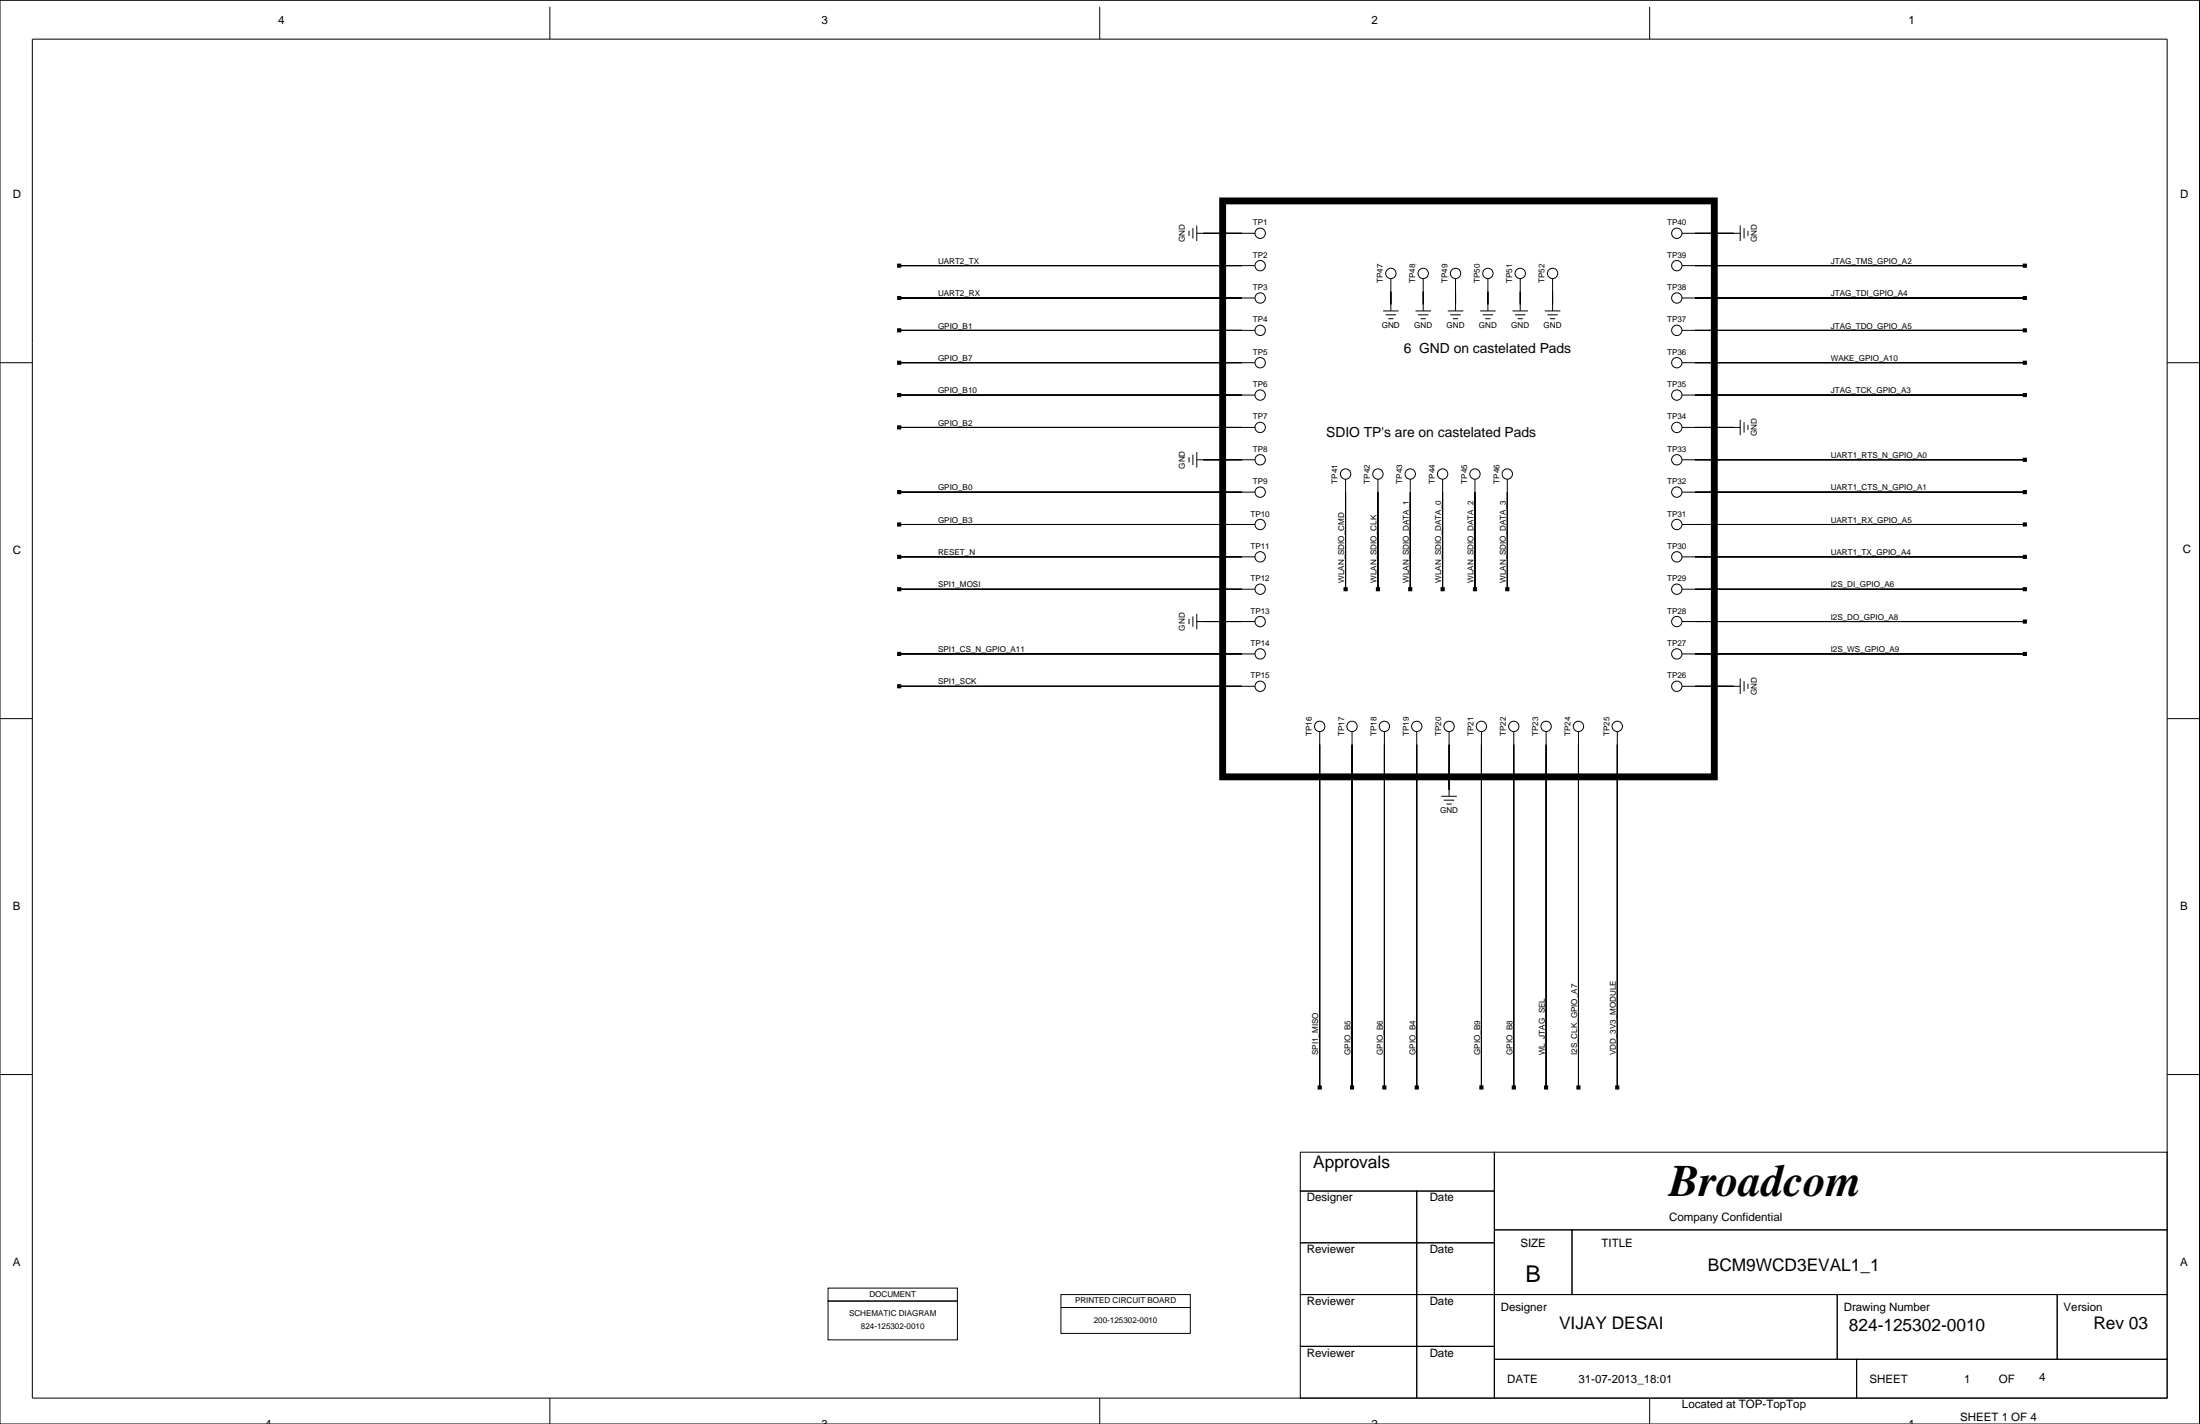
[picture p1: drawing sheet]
<svg xmlns="http://www.w3.org/2000/svg" width="432mm" height="279mm" viewBox="0 0 432 279" stroke-linecap="round" stroke-linejoin="round" font-family="sans-serif">
<g fill="none" stroke="#000" stroke-width=".2">
<path d="M0 .1h431.7v279.3h-431.7zM6.3 7.7h419.1v266.6h-419.1zM107.9 1.3v6.4M215.9 1.3v6.4M323.8 1.3v6.4M176.5 52.1h69.8M176.5 58.5h69.8M233.4 45.3v1M234.1 44.8v2M234.9 45.8h11.4M234.9 44.2v3.1M273 54.7v6.3"/>
<path d="M279.3 54.7v6.3M285.7 54.7v6.3M292 54.7v6.3M298.4 54.7v6.3M304.7 54.7v6.3M330.1 52.1h67.3M330.1 45.8h11.5M330.1 58.5h67.3M341.6 44.2v3.1M342.3 44.8v2M343.1 45.3v1M0 71.2h6.3"/>
<path d="M176.5 71.2h69.8M176.5 77.5h69.8M176.5 64.8h69.8M271.5 61h3M272 61.8h2M272.5 62.5h1M277.8 61h3.1M278.3 61.8h2.1M278.8 62.5h1M284.2 61h3M284.7 61.8h2M285.2 62.5h1"/>
<path d="M290.5 61h3.1M291 61.8h2M291.5 62.5h1M296.9 61h3M297.4 61.8h2M297.9 62.5h1M303.2 61h3.1M303.7 61.8h2M304.2 62.5h1M330.1 71.2h67.3M330.1 77.5h67.3M330.1 64.8h67.3"/>
<path d="M425.4 71.2h6.3M176.5 96.6h69.8M176.5 83.9h69.8M233.4 89.7v1M234.1 89.2v2M234.9 90.2h11.4M234.9 88.7v3M264.1 94v21.6M270.4 94v21.6M276.8 94v21.6M283.1 94v21.6M289.5 94v21.6"/>
<path d="M295.8 94v21.6M330.1 96.6h67.3M330.1 90.2h67.3M330.1 83.9h11.5M341.6 82.3v3.1M342.3 82.8v2.1M343.1 83.4v1M176.5 115.6h69.8M176.5 109.3h69.8M176.5 102.9h69.8M330.1 115.6h67.3M330.1 109.3h67.3"/>
<path d="M330.1 102.9h67.3M176.5 134.7h69.8M176.5 128.3h69.8M233.4 121.4v1.1M234.1 120.9v2.1M234.9 122h11.4M234.9 120.4v3.1M330.1 134.7h11.5M330.1 128.3h67.3M330.1 122h67.3M341.6 133.1v3.1M342.3 133.6v2.1"/>
<path d="M343.1 134.1v1.1M0 141h6.3M259 143.5v69.9M265.4 143.5v69.9M271.7 143.5v69.9M278.1 143.5v69.9M282.9 156.2h3M283.4 157h2M283.9 157.8h1M284.4 143.5v12.7M290.8 143.5v69.9M297.1 143.5v69.9"/>
<path d="M303.5 143.5v69.9M309.8 143.5v69.9M317.4 143.5v69.9M425.4 141h6.3M0 210.8h6.3M425.4 210.8h6.3M255.2 226.1h38.1v7.6h-38.1zM255.2 233.7h22.9v10.1h-22.9zM278.1 233.7h15.2v10.1h-15.2zM293.3 226.1h132.1v15.2h-132.1zM162.5 252.7h25.4v2.6h-25.4zM162.5 255.3h25.4v7.6h-25.4z"/>
<path d="M208.2 256.5h25.4zM208.2 254h25.4v7.6h-25.4zM255.2 243.8h22.9v10.2h-22.9zM255.2 254h22.9v10.2h-22.9zM278.1 243.8h15.2v10.2h-15.2zM278.1 254h15.2v10.2h-15.2zM293.3 241.3h15.2v12.7h-15.2zM293.3 254h67.3v12.7h-67.3zM308.5 241.3h116.9v12.7h-116.9zM360.6 254h43.2v12.7h-43.2zM403.8 254h21.6v12.7h-21.6zM107.9 274.3v5.1"/>
<path d="M215.9 274.3v5.1M255.2 264.2h22.9v10.1h-22.9zM278.1 264.2h15.2v10.1h-15.2zM293.3 266.7h71.1v7.6h-71.1zM323.8 274.3v5.1M364.4 266.7h61v7.6h-61z"/>
<circle cx="247.3" cy="58.5" r="1.02"/>
<circle cx="247.3" cy="52.1" r="1.02"/>
<circle cx="247.3" cy="45.8" r="1.02"/>
<circle cx="273" cy="53.6" r="1.02"/>
<circle cx="279.3" cy="53.6" r="1.02"/>
<circle cx="285.7" cy="53.6" r="1.02"/>
<circle cx="292" cy="53.6" r="1.02"/>
<circle cx="298.4" cy="53.6" r="1.02"/>
<circle cx="304.7" cy="53.6" r="1.02"/>
<circle cx="329.1" cy="58.5" r="1.02"/>
<circle cx="329.1" cy="52.1" r="1.02"/>
<circle cx="329.1" cy="45.8" r="1.02"/>
<circle cx="247.3" cy="64.8" r="1.02"/>
<circle cx="247.3" cy="71.2" r="1.02"/>
<circle cx="247.3" cy="77.5" r="1.02"/>
<circle cx="329.1" cy="64.8" r="1.02"/>
<circle cx="329.1" cy="71.2" r="1.02"/>
<circle cx="329.1" cy="77.5" r="1.02"/>
<circle cx="247.3" cy="83.9" r="1.02"/>
<circle cx="247.3" cy="90.2" r="1.02"/>
<circle cx="247.3" cy="96.6" r="1.02"/>
<circle cx="264.1" cy="93" r="1.02"/>
<circle cx="270.4" cy="93" r="1.02"/>
<circle cx="276.8" cy="93" r="1.02"/>
<circle cx="283.1" cy="93" r="1.02"/>
<circle cx="289.5" cy="93" r="1.02"/>
<circle cx="295.8" cy="93" r="1.02"/>
<circle cx="329.1" cy="83.9" r="1.02"/>
<circle cx="329.1" cy="90.2" r="1.02"/>
<circle cx="329.1" cy="96.6" r="1.02"/>
<circle cx="247.3" cy="115.6" r="1.02"/>
<circle cx="247.3" cy="109.3" r="1.02"/>
<circle cx="247.3" cy="102.9" r="1.02"/>
<circle cx="329.1" cy="115.6" r="1.02"/>
<circle cx="329.1" cy="109.3" r="1.02"/>
<circle cx="329.1" cy="102.9" r="1.02"/>
<circle cx="247.3" cy="128.3" r="1.02"/>
<circle cx="247.3" cy="122" r="1.02"/>
<circle cx="247.3" cy="134.7" r="1.02"/>
<circle cx="329.1" cy="128.3" r="1.02"/>
<circle cx="329.1" cy="122" r="1.02"/>
<circle cx="329.1" cy="134.7" r="1.02"/>
<circle cx="259" cy="142.5" r="1.02"/>
<circle cx="265.4" cy="142.5" r="1.02"/>
<circle cx="271.7" cy="142.5" r="1.02"/>
<circle cx="278.1" cy="142.5" r="1.02"/>
<circle cx="284.4" cy="142.5" r="1.02"/>
<circle cx="290.8" cy="142.5" r="1.02"/>
<circle cx="297.1" cy="142.5" r="1.02"/>
<circle cx="303.5" cy="142.5" r="1.02"/>
<circle cx="309.8" cy="142.5" r="1.02"/>
<circle cx="317.4" cy="142.5" r="1.02"/>
</g>
<g fill="#000" stroke="#000" stroke-width=".2">
<path d="M176.2 51.8h.6v.6h-.6z" fill-rule="evenodd"/>
<path d="M176.2 58.2h.6v.6h-.6z" fill-rule="evenodd"/>
<path d="M236.2 45.8h7.6z" fill-rule="evenodd"/>
<path d="M176.5 52.1h67.3z" fill-rule="evenodd"/>
<path d="M176.5 58.5h67.3z" fill-rule="evenodd"/>
<path d="M273 57.2v2.5z" fill-rule="evenodd"/>
<path d="M279.3 57.2v2.5z" fill-rule="evenodd"/>
<path d="M285.7 57.2v2.5z" fill-rule="evenodd"/>
<path d="M292 57.2v2.5z" fill-rule="evenodd"/>
<path d="M298.4 57.2v2.5z" fill-rule="evenodd"/>
<path d="M304.7 57.2v2.5z" fill-rule="evenodd"/>
<path d="M332.7 45.8h7.6z" fill-rule="evenodd"/>
<path d="M397.1 58.2h.6v.6h-.6z" fill-rule="evenodd"/>
<path d="M397.1 51.8h.6v.6h-.6z" fill-rule="evenodd"/>
<path d="M332.7 58.5h64.7z" fill-rule="evenodd"/>
<path d="M332.7 52.1h64.7z" fill-rule="evenodd"/>
<path d="M176.2 70.9h.6v.6h-.6z" fill-rule="evenodd"/>
<path d="M176.2 77.2h.6v.6h-.6z" fill-rule="evenodd"/>
<path d="M176.2 64.5h.6v.6h-.6z" fill-rule="evenodd"/>
<path d="M176.5 71.2h67.3z" fill-rule="evenodd"/>
<path d="M176.5 77.5h67.3z" fill-rule="evenodd"/>
<path d="M176.5 64.8h67.3z" fill-rule="evenodd"/>
<path d="M397.1 77.2h.6v.6h-.6z" fill-rule="evenodd"/>
<path d="M397.1 64.5h.6v.6h-.6z" fill-rule="evenodd"/>
<path d="M397.1 70.9h.6v.6h-.6z" fill-rule="evenodd"/>
<path d="M332.7 77.5h64.7z" fill-rule="evenodd"/>
<path d="M332.7 64.8h64.7z" fill-rule="evenodd"/>
<path d="M332.7 71.2h64.7z" fill-rule="evenodd"/>
<path d="M176.2 83.6h.6v.6h-.6z" fill-rule="evenodd"/>
<path d="M176.2 96.3h.6v.6h-.6z" fill-rule="evenodd"/>
<path d="M236.2 90.2h7.6z" fill-rule="evenodd"/>
<path d="M176.5 83.9h67.3z" fill-rule="evenodd"/>
<path d="M176.5 96.6h67.3z" fill-rule="evenodd"/>
<path d="M264.1 96.6v19z" fill-rule="evenodd"/>
<path d="M270.4 96.6v19z" fill-rule="evenodd"/>
<path d="M276.8 96.6v19z" fill-rule="evenodd"/>
<path d="M283.1 96.6v19z" fill-rule="evenodd"/>
<path d="M289.5 96.6v19z" fill-rule="evenodd"/>
<path d="M295.8 96.6v19z" fill-rule="evenodd"/>
<path d="M332.7 83.9h7.6z" fill-rule="evenodd"/>
<path d="M397.1 96.3h.6v.6h-.6z" fill-rule="evenodd"/>
<path d="M397.1 89.9h.6v.6h-.6z" fill-rule="evenodd"/>
<path d="M332.7 96.6h64.7z" fill-rule="evenodd"/>
<path d="M332.7 90.2h64.7z" fill-rule="evenodd"/>
<path d="M176.2 109h.6v.6h-.6z" fill-rule="evenodd"/>
<path d="M176.2 102.6h.6v.6h-.6z" fill-rule="evenodd"/>
<path d="M176.2 115.3h.6v.6h-.6z" fill-rule="evenodd"/>
<path d="M176.5 109.3h67.3z" fill-rule="evenodd"/>
<path d="M176.5 102.9h67.3z" fill-rule="evenodd"/>
<path d="M176.5 115.6h67.3z" fill-rule="evenodd"/>
<path d="M263.8 115.3h.6v.6h-.6z" fill-rule="evenodd"/>
<path d="M270.1 115.3h.7v.6h-.7z" fill-rule="evenodd"/>
<path d="M276.5 115.3h.6v.6h-.6z" fill-rule="evenodd"/>
<path d="M282.8 115.3h.7v.6h-.7z" fill-rule="evenodd"/>
<path d="M289.2 115.3h.6v.6h-.6z" fill-rule="evenodd"/>
<path d="M295.5 115.3h.6v.6h-.6z" fill-rule="evenodd"/>
<path d="M397.1 102.6h.6v.6h-.6z" fill-rule="evenodd"/>
<path d="M397.1 109h.6v.6h-.6z" fill-rule="evenodd"/>
<path d="M397.1 115.3h.6v.6h-.6z" fill-rule="evenodd"/>
<path d="M332.7 102.9h64.7z" fill-rule="evenodd"/>
<path d="M332.7 109.3h64.7z" fill-rule="evenodd"/>
<path d="M332.7 115.6h64.7z" fill-rule="evenodd"/>
<path d="M176.2 128h.6v.6h-.6z" fill-rule="evenodd"/>
<path d="M176.2 134.3h.6v.7h-.6z" fill-rule="evenodd"/>
<path d="M236.2 122h7.6z" fill-rule="evenodd"/>
<path d="M176.5 128.3h67.3z" fill-rule="evenodd"/>
<path d="M176.5 134.7h67.3z" fill-rule="evenodd"/>
<path d="M332.7 134.7h7.6z" fill-rule="evenodd"/>
<path d="M397.1 121.7h.6v.6h-.6z" fill-rule="evenodd"/>
<path d="M397.1 128h.6v.6h-.6z" fill-rule="evenodd"/>
<path d="M332.7 122h64.7z" fill-rule="evenodd"/>
<path d="M332.7 128.3h64.7z" fill-rule="evenodd"/>
<path d="M259 146.1v67.3z" fill-rule="evenodd"/>
<path d="M265.4 146.1v67.3z" fill-rule="evenodd"/>
<path d="M271.7 146.1v67.3z" fill-rule="evenodd"/>
<path d="M278.1 146.1v67.3z" fill-rule="evenodd"/>
<path d="M284.4 146.1v8.9z" fill-rule="evenodd"/>
<path d="M290.8 146.1v67.3z" fill-rule="evenodd"/>
<path d="M297.1 146.1v67.3z" fill-rule="evenodd"/>
<path d="M303.5 146.1v67.3z" fill-rule="evenodd"/>
<path d="M309.8 146.1v67.3z" fill-rule="evenodd"/>
<path d="M317.4 146.1v67.3z" fill-rule="evenodd"/>
<path d="M258.7 213.1h.6v.6h-.6z" fill-rule="evenodd"/>
<path d="M265.1 213.1h.6v.6h-.6z" fill-rule="evenodd"/>
<path d="M271.4 213.1h.6v.6h-.6z" fill-rule="evenodd"/>
<path d="M277.8 213.1h.6v.6h-.6z" fill-rule="evenodd"/>
<path d="M290.5 213.1h.6v.6h-.6z" fill-rule="evenodd"/>
<path d="M296.8 213.1h.6v.6h-.6z" fill-rule="evenodd"/>
<path d="M303.2 213.1h.6v.6h-.6z" fill-rule="evenodd"/>
<path d="M309.5 213.1h.6v.6h-.6z" fill-rule="evenodd"/>
<path d="M317.1 213.1h.6v.6h-.6z" fill-rule="evenodd"/>
</g>
<path d="M240 39.4h96.5v113h-96.5z" fill="none" stroke="#000" stroke-width="1.3" stroke-linecap="butt"/>
<text font-size="8.8" x="327.6" y="234.7">Broadcom</text>
<text font-size="4.5" x="299.4" y="251.6">B</text>
<g font-size="3.4">
<text x="257.8" y="229.1">Approvals</text>
<text x="335.2" y="249.4">BCM9WCD3EVAL1_1</text>
<text x="306" y="260.8">VIJAY DESAI</text>
<text x="362.9" y="261.1">824-125302-0010</text>
<text x="410.9" y="260.8">Rev 03</text>
</g>
<g font-size="2.7">
<text x="275.5" y="69.3">6 GND on castelated Pads</text>
<text x="260.3" y="85.8">SDIO TP's are on castelated Pads</text>
</g>
<g font-size="2.3">
<text x="54.6" y="4.6">4</text>
<text x="161.3" y="4.6">3</text>
<text x="269.2" y="4.6">2</text>
<text x="374.6" y="4.6">1</text>
<text x="2.5" y="38.9">D</text>
<text x="427.9" y="38.9">D</text>
<text x="2.5" y="108.7">C</text>
<text x="428.4" y="108.5">C</text>
<text x="2.5" y="178.6">B</text>
<text x="427.9" y="178.6">B</text>
<text x="256.5" y="235.7">Designer</text>
<text x="280.6" y="235.7">Date</text>
<text x="327.6" y="239.5">Company Confidential</text>
<text x="256.5" y="245.9">Reviewer</text>
<text x="280.6" y="245.9">Date</text>
<text x="298.4" y="244.6">SIZE</text>
<text x="314.4" y="244.6">TITLE</text>
<text x="2.5" y="248.4">A</text>
<text x="427.9" y="248.4">A</text>
<text x="256.5" y="256">Reviewer</text>
<text x="280.6" y="256">Date</text>
<text x="294.6" y="257.3">Designer</text>
<text x="361.9" y="257.3">Drawing Number</text>
<text x="405" y="257.3">Version</text>
<text x="256.5" y="266.2">Reviewer</text>
<text x="280.6" y="266.2">Date</text>
<text x="295.8" y="271.3">DATE</text>
<text x="309.8" y="271.3">31-07-2013_18:01</text>
<text x="366.9" y="271.3">SHEET</text>
<text x="385.5" y="271.3">1</text>
<text x="392.3" y="271.3">OF</text>
<text x="400.2" y="271">4</text>
<text x="52.1" y="280.2">4</text>
<text x="161.3" y="280.2">3</text>
<text x="269.2" y="280.2">2</text>
<text x="330.1" y="276.3">Located at TOP-TopTop</text>
<text x="374.6" y="280.2">1</text>
<text x="384.7" y="278.9">SHEET 1 OF 4</text>
</g>
<g font-size="1.6">
<text x="232.6" y="47.5" transform="rotate(-90 232.6 47.5)">GND</text>
<text x="245.9" y="44.2">TP1</text>
<text x="327.2" y="44.2">TP40</text>
<text x="344.8" y="47.5" transform="rotate(-90 344.8 47.5)">GND</text>
<text x="184.1" y="51.8">UART2_TX</text>
<text x="245.9" y="50.6">TP2</text>
<text x="327.2" y="50.6">TP39</text>
<text x="359.3" y="51.8">JTAG_TMS_GPIO_A2</text>
<text x="184.1" y="58.1">UART2_RX</text>
<text x="245.9" y="56.9">TP3</text>
<text x="271.4" y="55.5" transform="rotate(-90 271.4 55.5)">TP47</text>
<text x="277.8" y="55.5" transform="rotate(-90 277.8 55.5)">TP48</text>
<text x="284.1" y="55.5" transform="rotate(-90 284.1 55.5)">TP49</text>
<text x="290.5" y="55.5" transform="rotate(-90 290.5 55.5)">TP50</text>
<text x="296.8" y="55.5" transform="rotate(-90 296.8 55.5)">TP51</text>
<text x="303.2" y="55.5" transform="rotate(-90 303.2 55.5)">TP52</text>
<text x="327.2" y="56.9">TP38</text>
<text x="359.3" y="58.1">JTAG_TDI_GPIO_A4</text>
<text x="184.1" y="64.5">GPIO_B1</text>
<text x="245.9" y="63.3">TP4</text>
<text x="271.2" y="64.3">GND</text>
<text x="277.6" y="64.3">GND</text>
<text x="283.9" y="64.3">GND</text>
<text x="290.3" y="64.3">GND</text>
<text x="296.6" y="64.3">GND</text>
<text x="303" y="64.3">GND</text>
<text x="327.2" y="63.3">TP37</text>
<text x="359.3" y="64.5">JTAG_TDO_GPIO_A5</text>
<text x="184.1" y="70.8">GPIO_B7</text>
<text x="245.9" y="69.6">TP5</text>
<text x="327.2" y="69.6">TP36</text>
<text x="359.3" y="70.8">WAKE_GPIO_A10</text>
<text x="184.1" y="77.2">GPIO_B10</text>
<text x="245.9" y="76">TP6</text>
<text x="327.2" y="76">TP35</text>
<text x="359.3" y="77.2">JTAG_TCK_GPIO_A3</text>
<text x="184.1" y="83.5">GPIO_B2</text>
<text x="245.9" y="82.3">TP7</text>
<text x="327.2" y="82.3">TP34</text>
<text x="245.9" y="88.7">TP8</text>
<text x="327.2" y="88.7">TP33</text>
<text x="344.8" y="85.6" transform="rotate(-90 344.8 85.6)">GND</text>
<text x="359.3" y="89.8">UART1_RTS_N_GPIO_A0</text>
<text x="232.6" y="92" transform="rotate(-90 232.6 92)">GND</text>
<text x="245.9" y="95">TP9</text>
<text x="262.5" y="94.9" transform="rotate(-90 262.5 94.9)">TP41</text>
<text x="268.9" y="94.9" transform="rotate(-90 268.9 94.9)">TP42</text>
<text x="275.2" y="94.9" transform="rotate(-90 275.2 94.9)">TP43</text>
<text x="281.6" y="94.9" transform="rotate(-90 281.6 94.9)">TP44</text>
<text x="287.9" y="94.9" transform="rotate(-90 287.9 94.9)">TP45</text>
<text x="294.3" y="94.9" transform="rotate(-90 294.3 94.9)">TP46</text>
<text x="327.2" y="95">TP32</text>
<text x="184.1" y="96.2">GPIO_B0</text>
<text x="245.5" y="101.4">TP10</text>
<text x="327.2" y="101.4">TP31</text>
<text x="359.3" y="96.2">UART1_CTS_N_GPIO_A1</text>
<text x="184.1" y="102.5">GPIO_B3</text>
<text x="245.5" y="107.7">TP11</text>
<text x="327.2" y="107.7">TP30</text>
<text x="359.3" y="102.5">UART1_RX_GPIO_A5</text>
<text x="184.1" y="108.9">RESET_N</text>
<text x="359.3" y="108.9">UART1_TX_GPIO_A4</text>
<text x="184.1" y="115.2">SPI1_MOSI</text>
<text x="245.5" y="114">TP12</text>
<text x="263.8" y="114.3" transform="rotate(-90 263.8 114.3)">WLAN_SDIO_CMD</text>
<text x="270.2" y="114.3" transform="rotate(-90 270.2 114.3)">WLAN_SDIO_CLK</text>
<text x="276.5" y="114.3" transform="rotate(-90 276.5 114.3)">WLAN_SDIO_DATA_1</text>
<text x="282.9" y="114.3" transform="rotate(-90 282.9 114.3)">WLAN_SDIO_DATA_0</text>
<text x="289.2" y="114.3" transform="rotate(-90 289.2 114.3)">WLAN_SDIO_DATA_2</text>
<text x="295.6" y="114.3" transform="rotate(-90 295.6 114.3)">WLAN_SDIO_DATA_3</text>
<text x="327.2" y="114">TP29</text>
<text x="359.3" y="115.2">I2S_DI_GPIO_A6</text>
<text x="232.6" y="123.7" transform="rotate(-90 232.6 123.7)">GND</text>
<text x="245.5" y="120.4">TP13</text>
<text x="327.2" y="120.4">TP28</text>
<text x="359.3" y="121.6">I2S_DO_GPIO_A8</text>
<text x="184.1" y="127.9">SPI1_CS_N_GPIO_A11</text>
<text x="245.5" y="126.7">TP14</text>
<text x="327.2" y="126.7">TP27</text>
<text x="359.3" y="127.9">I2S_WS_GPIO_A9</text>
<text x="184.1" y="134.3">SPI1_SCK</text>
<text x="245.5" y="133.1">TP15</text>
<text x="327.2" y="133.1">TP26</text>
<text x="344.8" y="136.4" transform="rotate(-90 344.8 136.4)">GND</text>
<text x="257.5" y="144.4" transform="rotate(-90 257.5 144.4)">TP16</text>
<text x="263.8" y="144.4" transform="rotate(-90 263.8 144.4)">TP17</text>
<text x="270.2" y="144.4" transform="rotate(-90 270.2 144.4)">TP18</text>
<text x="276.5" y="144.4" transform="rotate(-90 276.5 144.4)">TP19</text>
<text x="282.9" y="144.4" transform="rotate(-90 282.9 144.4)">TP20</text>
<text x="289.2" y="144.4" transform="rotate(-90 289.2 144.4)">TP21</text>
<text x="295.6" y="144.4" transform="rotate(-90 295.6 144.4)">TP22</text>
<text x="301.9" y="144.4" transform="rotate(-90 301.9 144.4)">TP23</text>
<text x="308.3" y="144.4" transform="rotate(-90 308.3 144.4)">TP24</text>
<text x="315.9" y="144.4" transform="rotate(-90 315.9 144.4)">TP25</text>
<text x="282.7" y="159.5">GND</text>
<text x="258.7" y="207" transform="rotate(-90 258.7 207)">SPI1_MISO</text>
<text x="265.1" y="207" transform="rotate(-90 265.1 207)">GPIO_B5</text>
<text x="271.4" y="207" transform="rotate(-90 271.4 207)">GPIO_B6</text>
<text x="277.8" y="207" transform="rotate(-90 277.8 207)">GPIO_B4</text>
<text x="290.5" y="207" transform="rotate(-90 290.5 207)">GPIO_B9</text>
<text x="296.8" y="207" transform="rotate(-90 296.8 207)">GPIO_B8</text>
<text x="303.2" y="207" transform="rotate(-90 303.2 207)">WL_JTAG_SEL</text>
<text x="309.5" y="207" transform="rotate(-90 309.5 207)">I2S_CLK_GPIO_A7</text>
<text x="317.2" y="207" transform="rotate(-90 317.2 207)">VDD_3V3_MODULE</text>
<text x="170.6" y="254.5">DOCUMENT</text>
<text x="211" y="255.7">PRINTED CIRCUIT BOARD</text>
<text x="166.6" y="258.3">SCHEMATIC DIAGRAM</text>
<text x="169" y="260.8">824-125302-0010</text>
<text x="214.7" y="259.6">200-125302-0010</text>
</g>
</svg>
